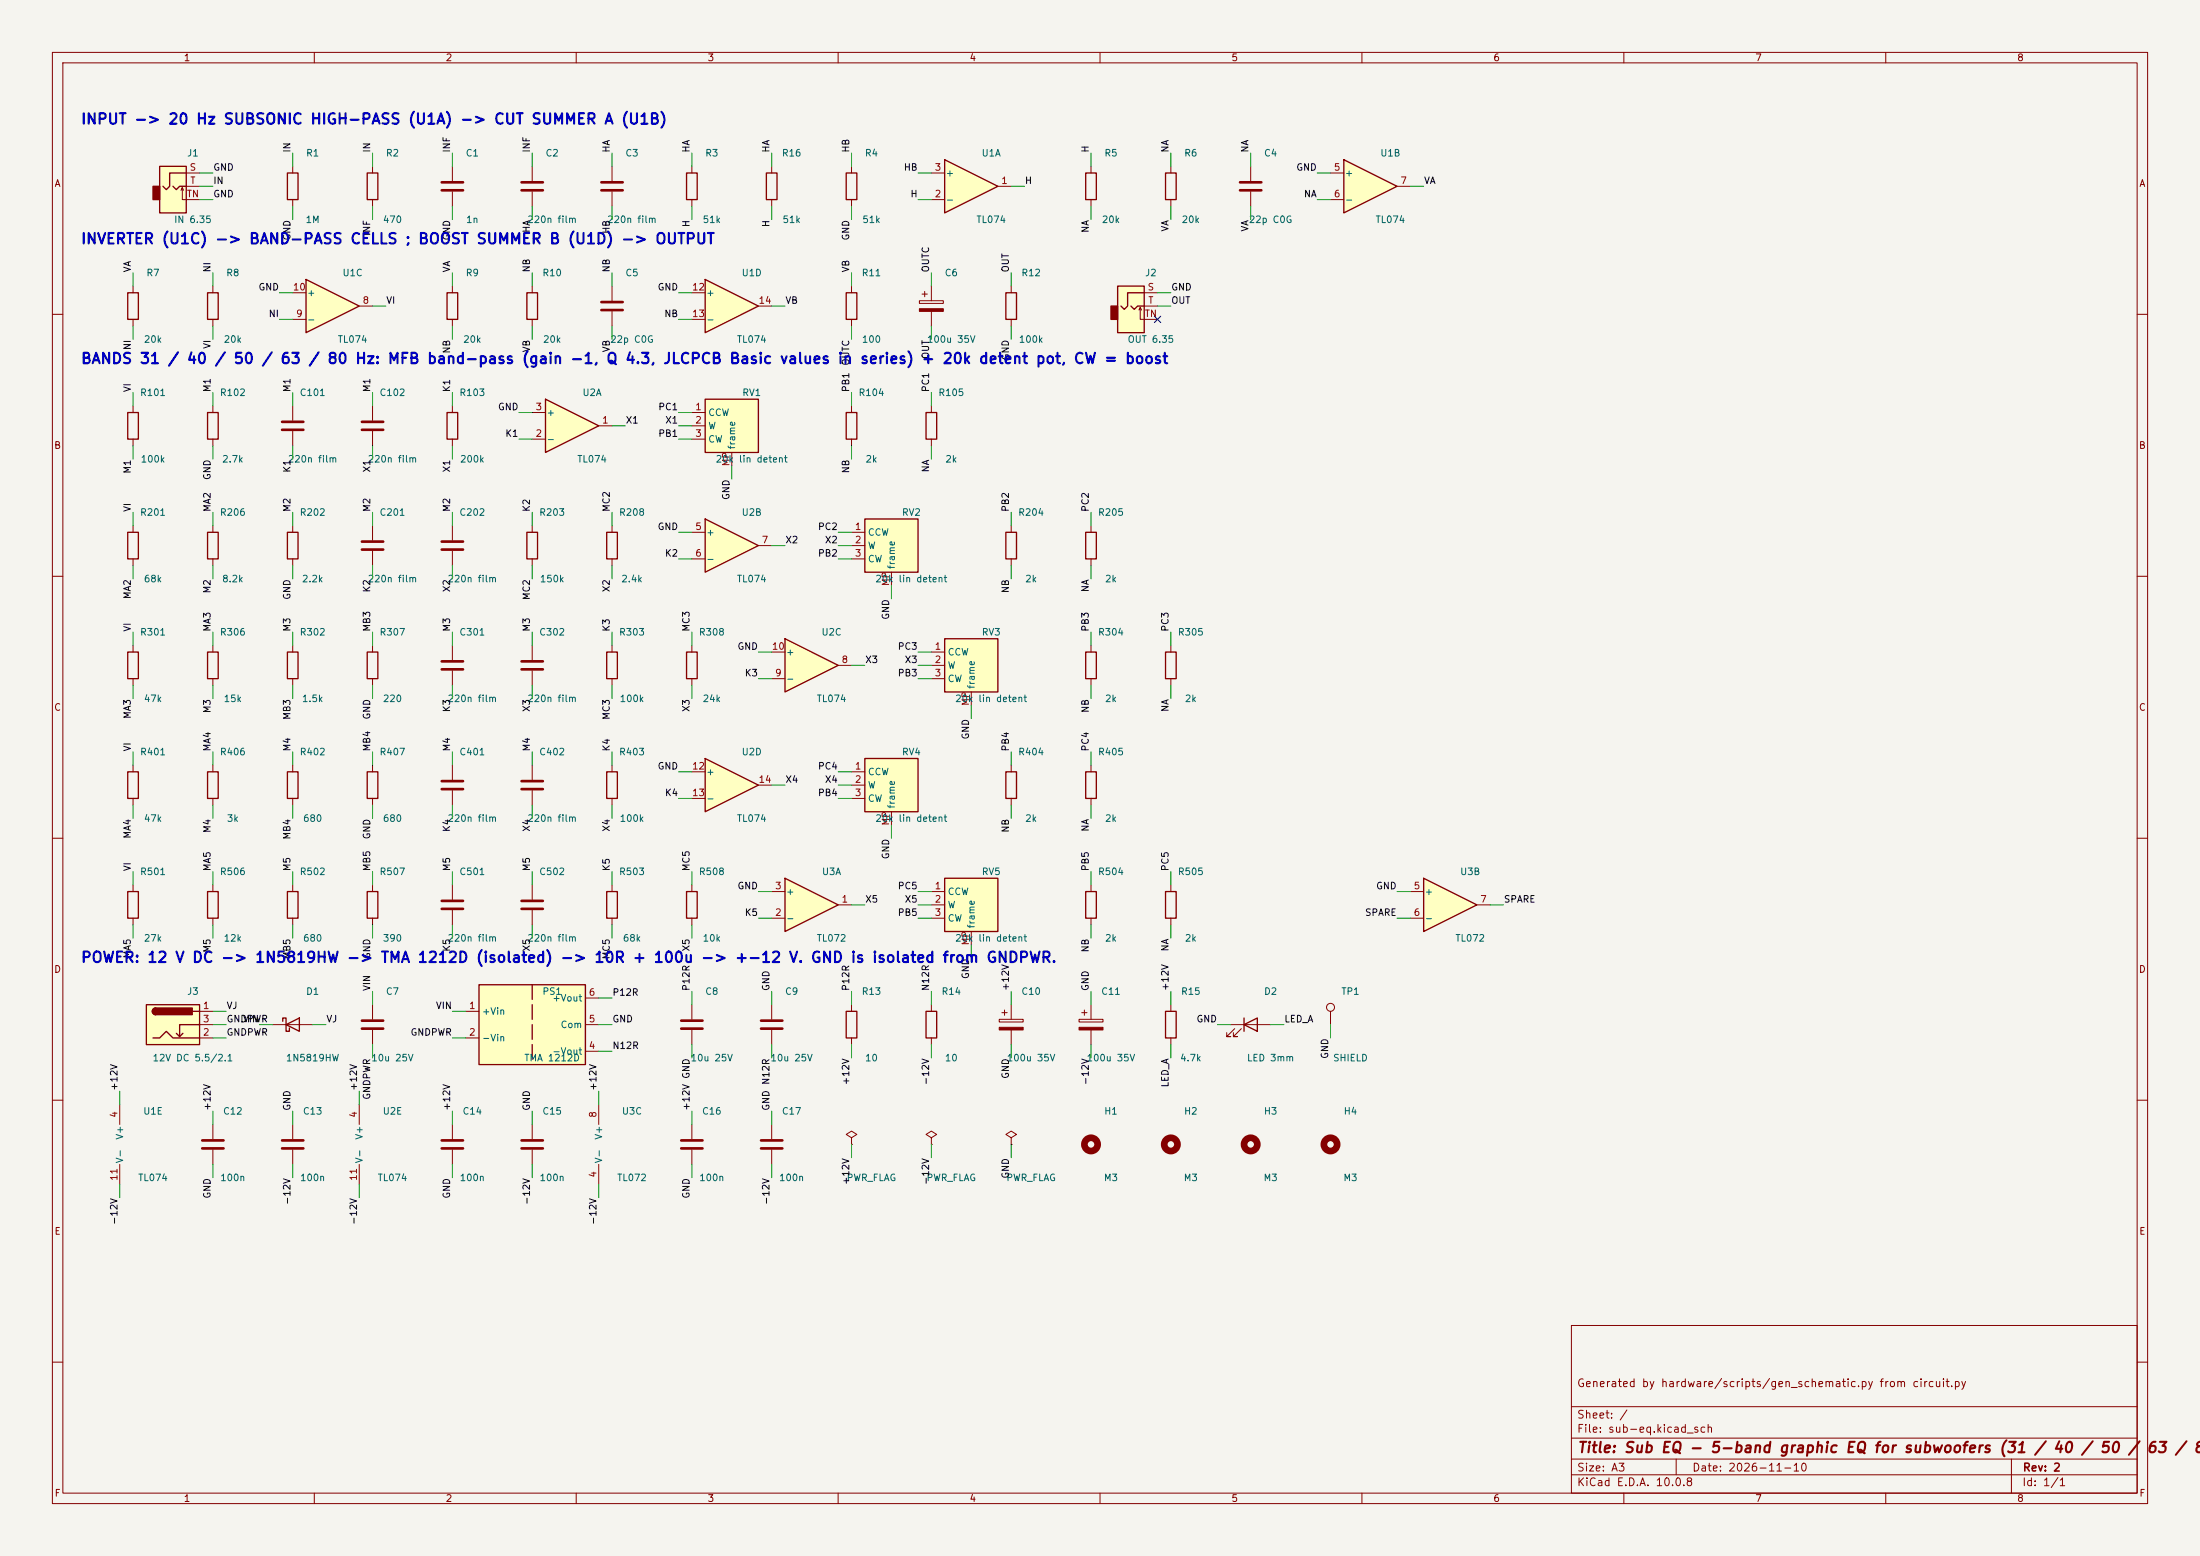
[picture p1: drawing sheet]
<svg xmlns="http://www.w3.org/2000/svg" width="420mm" height="297mm" viewBox="0 0 420 297" stroke-linecap="round" stroke-linejoin="round" font-family="sans-serif">
<path d="M0 0h420v297h-420z" fill="#f5f4ef" stroke="#f5f4ef" stroke-width=".19"/>
<g fill="none" stroke="#840000" stroke-width=".19">
<path d="M10 10h400v277h-400zM12 12h396v273h-396zM60 10v2M110 10v2M160 10v2M210 10v2M260 10v2M310 10v2M360 10v2M10 60h2M408 60h2M10 110h2"/>
<path d="M408 110h2M10 160h2M408 160h2M10 210h2M408 210h2M300 253h108v32h-108zM10 260h2M300 278.5h108M300 274.5h108M300 268.5h108M320 278.5v3M384 278.5v6.5"/>
<path d="M408 260h2M60 285v2M110 285v2M160 285v2M210 285v2M260 285v2M300 281.5h108M310 285v2M360 285v2"/>
</g>
<path d="M271.8 167.6l10.1 5.1-10.1 5.1z" fill="#ffffc2"/>
<path d="M70.1 170.2h2v5.1h-2zM271.8 167.6l10.1 5.1-10.1 5.1zM54 194.9v-.6h.6v2.6h.6v-.7M54.6 195.6l2.5-1.3v2.6z" fill="none" stroke="#840000" stroke-width=".25"/>
<g fill="none" stroke="#840000" stroke-width=".19">
<path d="M71.1 168.9v1.3M71.1 175.3v1.2M269.2 170.2h2.6M269.2 175.3h2.6M281.9 172.7h2.6M52.1 195.6h7.6M254 193v2.6M22.9 210.8v3.8M40.6 214.6v2.8M40.6 219.5v2.7M22.9 222.2v3.9"/>
<circle cx="254" cy="192.3" r=".76"/>
</g>
<path d="M38.6 217.7h4.1M38.6 219.2h4.1" fill="none" stroke="#840000" stroke-width=".51"/>
<path d="M27.9 191.8h10.2v7.6h-10.2z" fill="#ffffc2"/>
<g fill="none" stroke="#840000" stroke-width=".25">
<path d="M131.1 33h2v5.1h-2zM70.1 147.3h2v5.1h-2zM24.4 170.2h2v5.1h-2zM39.6 170.2h2.1v5.1h-2.1zM54.9 170.2h2v5.1h-2zM27.9 191.8h10.2v7.6h-10.2zM29.2 198.1h1.3l1.2-1.2 1.3 1.2h5.1M29.7 192.4a.64 .64 0 0 0-.6 .6 .64 .64 0 0 0 .6 .7M34.9 197.2l-.6 .7M36.8 193h1.3M38.1 195.6h-3.8v2.3l-.6-.7M222.5 193h2v5.1h-2z"/>
<path d="M237.5 195.6l2.5-1.3v2.6zM237.5 194.3v2.6"/>
</g>
<g fill="#840000" stroke="#840000" stroke-width=".25">
<path d="M29.3 192.6l.4-.2v1.3a.63 .63 0 0 1-.6-.4 .63 .63 0 0 1 .2-.7z"/>
<path d="M29.7 192.4h7v1.3h-7z"/>
</g>
<g fill="none" stroke="#840000" stroke-width=".19">
<path d="M132.1 31.8v1.2M132.1 38.1v1.3M71.1 146.1v1.2M71.1 152.4v1.3M25.4 168.9v1.3M25.4 175.3v1.2M40.6 168.9v1.3M40.6 175.3v1.2M55.9 168.9v1.3M55.9 175.3v1.2M38.1 193h2.5M38.1 198.1h2.5"/>
<path d="M38.1 195.6h2.5M206 194.6h4.6v.5h-4.6zM206.5 193.3h1M207 192.8v1M208.3 191.8v2.8M208.3 196.6v2.8M223.5 191.8v1.2M223.5 198.1v1.3M234.9 195.6h7.7M235.7 196.3l-1.5 1.6h.7h-.7v-.8M237 196.3l-1.5 1.6h.7h-.7v-.8M55.9 214.6v2.8"/>
<path d="M55.9 219.5v2.7M68.6 210.8v3.8M114.3 210.8v3.8M68.6 222.2v3.9M114.3 222.2v3.9"/>
</g>
<path d="M53.8 217.7h4.1M53.8 219.2h4.1" fill="none" stroke="#840000" stroke-width=".51"/>
<g fill="none" stroke="#840000" stroke-width="1.3">
<circle cx="208.3" cy="218.4" r="1.27"/>
<circle cx="223.5" cy="218.4" r="1.27"/>
<circle cx="238.8" cy="218.4" r="1.27"/>
<circle cx="254" cy="218.4" r="1.27"/>
</g>
<path d="M206 196.1h4.6v.5h-4.6z" fill="#840000" stroke="#840000" stroke-width=".19"/>
<path d="M134.6 53.3l10.2 5.1-10.2 5.1z" fill="#ffffc2"/>
<path d="M134.6 53.3l10.2 5.1-10.2 5.1zM54.9 124.5h2v5h-2zM70.1 124.5h2v5h-2zM39.6 147.3h2.1v5.1h-2.1zM54.9 147.3h2v5.1h-2z" fill="none" stroke="#840000" stroke-width=".25"/>
<path d="M132.1 55.9h2.5M144.8 58.4h2.5M132.1 61h2.5M55.9 123.2v1.3M55.9 129.5v1.3M71.1 123.2v1.3M71.1 129.5v1.3M40.6 146.1v1.2M40.6 152.4v1.3M55.9 146.1v1.2M55.9 152.4v1.3" fill="none" stroke="#840000" stroke-width=".19"/>
<path d="M134.6 99.1l10.2 5-10.2 5.1z" fill="#ffffc2"/>
<path d="M134.6 99.1l10.2 5-10.2 5.1z" fill="none" stroke="#840000" stroke-width=".25"/>
<path d="M132.1 101.6h2.5M132.1 106.7h2.5M144.8 104.1h2.5" fill="none" stroke="#840000" stroke-width=".19"/>
<path d="M213.4 54.6h5v8.9h-5z" fill="#ffffc2"/>
<path d="M212.1 58.4h1.3v2.6h-1.3z" fill="#840000" stroke="#840000" stroke-width=".25"/>
<path d="M213.4 54.6h5v8.9h-5zM215.9 58.4l.6 .7 .7-.7h1.2M218.4 55.9h-3.1v2.5l-.7 .7-.6-.7" fill="none" stroke="#840000" stroke-width=".25"/>
<path d="M217.4 59.2l.3-.5v2.3h3.3M217.7 58.7l.2 .5M218.4 55.9h2.6M218.4 58.4h2.6" fill="none" stroke="#840000" stroke-width=".19"/>
<path d="M134.6 76.2h10.2v10.2h-10.2z" fill="#ffffc2"/>
<g fill="none" stroke="#840000" stroke-width=".25">
<path d="M207.3 33h2v5.1h-2zM222.5 33h2v5.1h-2zM24.4 78.7h2v5.1h-2zM39.6 78.7h2.1v5.1h-2.1zM134.6 76.2h10.2v10.2h-10.2zM161.5 78.7h2.1v5.1h-2.1zM176.8 78.7h2v5.1h-2zM24.4 101.6h2v5.1h-2zM39.6 101.6h2.1v5.1h-2.1zM100.6 101.6h2v5.1h-2zM115.8 101.6h2.1v5.1h-2.1zM24.4 124.5h2v5h-2z"/>
<path d="M39.6 124.5h2.1v5h-2.1zM24.4 147.3h2v5.1h-2zM176.8 193h2v5.1h-2z"/>
</g>
<g fill="none" stroke="#840000" stroke-width=".19">
<path d="M208.3 31.8v1.2M208.3 38.1v1.3M223.5 31.8v1.2M223.5 38.1v1.3M238.8 31.8v2.7M238.8 36.6v2.8M25.4 77.5v1.2M40.6 77.5v1.2M132.1 78.7h2.5M162.6 77.5v1.2M177.8 77.5v1.2M25.4 83.8v1.3"/>
<path d="M40.6 83.8v1.3M132.1 81.3h2.5M132.1 83.8h2.5M139.7 86.4v2.5M162.6 83.8v1.3M177.8 83.8v1.3M25.4 100.3v1.3M25.4 106.7v1.3M40.6 100.3v1.3M40.6 106.7v1.3M101.6 100.3v1.3M101.6 106.7v1.3"/>
<path d="M116.8 100.3v1.3M116.8 106.7v1.3M25.4 123.2v1.3M25.4 129.5v1.3M40.6 123.2v1.3M40.6 129.5v1.3M25.4 146.1v1.2M25.4 152.4v1.3M177.8 191.8v1.2M177.8 198.1v1.3M190.8 194.6h4.5v.5h-4.5zM191.3 193.3h1"/>
<path d="M191.8 192.8v1M193 191.8v2.8M193 196.6v2.8M177.8 217.2l1-.7-1-.6-1 .6 1 .7v1.2M177.8 218.4h.1"/>
</g>
<path d="M190.8 196.1h4.5v.5h-4.5z" fill="#840000" stroke="#840000" stroke-width=".19"/>
<path d="M236.7 34.8h4.1M236.7 36.3h4.1" fill="none" stroke="#840000" stroke-width=".51"/>
<path d="M104.1 76.2l10.2 5.1-10.2 5.1z" fill="#ffffc2"/>
<path d="M104.1 76.2l10.2 5.1-10.2 5.1z" fill="none" stroke="#840000" stroke-width=".25"/>
<path d="M101.6 78.7h2.5M101.6 83.8h2.5M114.3 81.3h2.5M71.1 100.3v2.8M71.1 105.2v2.8M86.4 100.3v2.8M86.4 105.2v2.8" fill="none" stroke="#840000" stroke-width=".19"/>
<path d="M69.1 103.4h4.1M69.1 104.9h4.1M84.3 103.4h4.1M84.3 104.9h4.1" fill="none" stroke="#840000" stroke-width=".51"/>
<path d="M256.5 30.5l10.2 5.1-10.2 5z" fill="#ffffc2"/>
<path d="M256.5 30.5l10.2 5.1-10.2 5zM85.3 78.7h2.1v5.1h-2.1zM54.9 101.6h2v5.1h-2zM161.5 193h2.1v5.1h-2.1z" fill="none" stroke="#840000" stroke-width=".25"/>
<g fill="none" stroke="#840000" stroke-width=".19">
<path d="M254 33h2.5M254 38.1h2.5M266.7 35.6h2.5M71.1 77.5v2.8M86.4 77.5v1.2M71.1 82.3v2.8M86.4 83.8v1.3M55.9 100.3v1.3M55.9 106.7v1.3M101.6 123.2v2.8M101.6 128v2.8M86.4 146.1v2.7"/>
<path d="M86.4 150.9v2.8M86.4 168.9v2.8M86.4 173.7v2.8M162.6 191.8v1.2M162.6 198.1v1.3M193 217.2l1.1-.7-1.1-.6-1 .6 1 .7v1.2M193 218.4h.1"/>
</g>
<path d="M69.1 80.5h4.1M69.1 82h4.1M99.6 126.2h4M99.6 127.8h4M84.3 149.1h4.1M84.3 150.6h4.1M84.3 172h4.1M84.3 173.5h4.1" fill="none" stroke="#840000" stroke-width=".51"/>
<path d="M180.3 30.5l10.2 5.1-10.2 5z" fill="#ffffc2"/>
<path d="M180.3 30.5l10.2 5.1-10.2 5zM161.5 55.9h2.1v5.1h-2.1zM115.8 124.5h2.1v5h-2.1z" fill="none" stroke="#840000" stroke-width=".25"/>
<g fill="none" stroke="#840000" stroke-width=".19">
<path d="M177.8 38.1h2.5M177.8 33h2.5M190.5 35.6h2.5M162.6 54.6v1.3M55.9 77.5v2.8M162.6 61v1.2M55.9 82.3v2.8M86.4 123.2v2.8M86.4 128v2.8M116.8 123.2v1.3M116.8 129.5v1.3M101.6 146.1v2.7"/>
<path d="M101.6 150.9v2.8M101.6 168.9v2.8M101.6 173.7v2.8M86.4 214.6v2.8M86.4 219.5v2.7M101.6 214.6v2.8M101.6 219.5v2.7"/>
</g>
<path d="M53.8 80.5h4.1M53.8 82h4.1M84.3 126.2h4.1M84.3 127.8h4.1M99.6 149.1h4M99.6 150.6h4M99.6 172h4M99.6 173.5h4M84.3 217.7h4.1M84.3 219.2h4.1M99.6 217.7h4M99.6 219.2h4" fill="none" stroke="#840000" stroke-width=".51"/>
<path d="M91.4 188h20.4v15.2h-20.4z" fill="#ffffc2"/>
<path d="M24.4 55.9h2v5.1h-2zM39.6 55.9h2.1v5.1h-2.1zM131.1 124.5h2v5h-2zM91.4 188h20.4v15.2h-20.4z" fill="none" stroke="#840000" stroke-width=".25"/>
<path d="M101.6 188v15.2" fill="none" stroke="#840000" stroke-width=".25" stroke-dasharray="2.8 1"/>
<g fill="none" stroke="#840000" stroke-width=".19">
<path d="M25.4 54.6v1.3M40.6 54.6v1.3M25.4 61v1.2M40.6 61v1.2M132.1 123.2v1.3M132.1 129.5v1.3M88.9 193h2.5M88.9 198.1h2.5M111.8 195.6h2.5M111.8 190.5h2.5M111.8 200.7h2.5M132.1 214.6v2.8"/>
<path d="M132.1 219.5v2.7M147.3 214.6v2.8M147.3 219.5v2.7M162.6 217.2l1-.7-1-.6-1.1 .6 1.1 .7v1.2M162.6 218.4h.1"/>
</g>
<path d="M130 217.7h4.1M130 219.2h4.1M145.3 217.7h4.1M145.3 219.2h4.1" fill="none" stroke="#840000" stroke-width=".51"/>
<path d="M30.5 31.8h5.1v8.8h-5.1z" fill="#ffffc2"/>
<path d="M29.2 35.6h1.3v2.5h-1.3z" fill="#840000" stroke="#840000" stroke-width=".25"/>
<path d="M30.5 31.8h5.1v8.8h-5.1zM33 35.6l.7 .6 .6-.6h1.3M35.6 33h-3.2v2.6l-.7 .6-.6-.6M192 55.9h2.1v5.1h-2.1z" fill="none" stroke="#840000" stroke-width=".25"/>
<path d="M34.5 36.3l.3-.5v2.3h3.3M34.8 35.8l.3 .5M35.6 33h2.5M35.6 35.6h2.5M193 54.6v1.3M193 61v1.2M71.1 191.8v2.8M71.1 196.6v2.8" fill="none" stroke="#840000" stroke-width=".19"/>
<path d="M69.1 194.8h4.1M69.1 196.3h4.1" fill="none" stroke="#840000" stroke-width=".51"/>
<path d="M149.9 121.9l10.1 5.1-10.1 5.1z" fill="#ffffc2"/>
<path d="M54.9 33h2v5.1h-2zM70.1 33h2v5.1h-2zM146.3 33h2v5.1h-2zM161.5 33h2.1v5.1h-2.1zM100.6 55.9h2v5.1h-2zM149.9 121.9l10.1 5.1-10.1 5.1z" fill="none" stroke="#840000" stroke-width=".25"/>
<g fill="none" stroke="#840000" stroke-width=".19">
<path d="M55.9 31.8v1.2M55.9 38.1v1.3M71.1 31.8v1.2M71.1 38.1v1.3M86.4 31.8v2.7M86.4 36.6v2.8M101.6 31.8v2.7M101.6 36.6v2.8M116.8 31.8v2.7M116.8 36.6v2.8M147.3 31.8v1.2M147.3 38.1v1.3"/>
<path d="M162.6 31.8v1.2M162.6 38.1v1.3M101.6 54.6v1.3M175.5 57.4h4.6v.5h-4.6zM176 56.1h1M176.5 55.6v1M177.8 54.6v2.8M177.8 59.4v2.8M101.6 61v1.2M147.3 129.5h2.6M147.3 124.5h2.6M160 127h2.6"/>
<path d="M132.1 191.8v2.8M132.1 196.6v2.8M147.3 191.8v2.8M147.3 196.6v2.8"/>
</g>
<path d="M84.3 34.8h4.1M84.3 36.3h4.1M99.6 34.8h4M99.6 36.3h4M114.8 34.8h4.1M114.8 36.3h4.1M130 194.8h4.1M130 196.3h4.1M145.3 194.8h4.1M145.3 196.3h4.1" fill="none" stroke="#840000" stroke-width=".51"/>
<path d="M175.5 58.9h4.6v.5h-4.6z" fill="#840000" stroke="#840000" stroke-width=".19"/>
<path d="M134.6 144.8l10.2 5.1-10.2 5z" fill="#ffffc2"/>
<path d="M85.3 55.9h2.1v5.1h-2.1zM134.6 144.8l10.2 5.1-10.2 5z" fill="none" stroke="#840000" stroke-width=".25"/>
<path d="M86.4 54.6v1.3M116.8 54.6v2.8M116.8 59.4v2.8M86.4 61v1.2M132.1 147.3h2.5M132.1 152.4h2.5M144.8 149.9h2.5" fill="none" stroke="#840000" stroke-width=".19"/>
<path d="M114.8 57.7h4.1M114.8 59.2h4.1" fill="none" stroke="#840000" stroke-width=".51"/>
<path d="M58.4 53.3l10.2 5.1-10.2 5.1z" fill="#ffffc2"/>
<path d="M58.4 53.3l10.2 5.1-10.2 5.1z" fill="none" stroke="#840000" stroke-width=".25"/>
<path d="M55.9 55.9h2.5M68.6 58.4h2.5M55.9 61h2.5" fill="none" stroke="#840000" stroke-width=".19"/>
<path d="M180.3 121.9h10.2v10.2h-10.2z" fill="#ffffc2"/>
<path d="M207.3 101.6h2v5.1h-2zM180.3 121.9h10.2v10.2h-10.2zM115.8 147.3h2.1v5.1h-2.1zM115.8 170.2h2.1v5.1h-2.1z" fill="none" stroke="#840000" stroke-width=".25"/>
<path d="M208.3 100.3v1.3M208.3 106.7v1.3M177.8 124.5h2.5M177.8 127h2.5M177.8 129.5h2.5M185.4 132.1v2.5M116.8 146.1v1.2M116.8 152.4v1.3M116.8 168.9v1.3M116.8 175.3v1.2" fill="none" stroke="#840000" stroke-width=".19"/>
<path d="M165.1 99.1h10.2v10.1h-10.2z" fill="#ffffc2"/>
<path d="M165.1 99.1h10.2v10.1h-10.2z" fill="none" stroke="#840000" stroke-width=".25"/>
<path d="M162.6 101.6h2.5M162.6 104.1h2.5M162.6 106.7h2.5M170.2 109.2v2.6" fill="none" stroke="#840000" stroke-width=".19"/>
<path d="M149.9 167.6l10.1 5.1-10.1 5.1z" fill="#ffffc2"/>
<path d="M192 101.6h2.1v5.1h-2.1zM131.1 170.2h2v5.1h-2zM149.9 167.6l10.1 5.1-10.1 5.1z" fill="none" stroke="#840000" stroke-width=".25"/>
<path d="M193 100.3v1.3M193 106.7v1.3M132.1 168.9v1.3M132.1 175.3v1.2M147.3 175.3h2.6M147.3 170.2h2.6M160 172.7h2.6" fill="none" stroke="#840000" stroke-width=".19"/>
<path d="M180.3 167.6h10.2v10.2h-10.2z" fill="#ffffc2"/>
<path d="M180.3 167.6h10.2v10.2h-10.2z" fill="none" stroke="#840000" stroke-width=".25"/>
<path d="M177.8 170.2h2.5M177.8 172.7h2.5M177.8 175.3h2.5M185.4 177.8v2.5" fill="none" stroke="#840000" stroke-width=".19"/>
<path d="M165.1 144.8h10.2v10.1h-10.2z" fill="#ffffc2"/>
<path d="M207.3 124.5h2v5h-2zM222.5 124.5h2v5h-2zM165.1 144.8h10.2v10.1h-10.2zM192 147.3h2.1v5.1h-2.1zM207.3 147.3h2v5.1h-2zM207.3 170.2h2v5.1h-2zM222.5 170.2h2v5.1h-2z" fill="none" stroke="#840000" stroke-width=".25"/>
<g fill="none" stroke="#840000" stroke-width=".19">
<path d="M208.3 123.2v1.3M208.3 129.5v1.3M223.5 123.2v1.3M223.5 129.5v1.3M162.6 147.3h2.5M162.6 149.9h2.5M162.6 152.4h2.5M170.2 154.9v2.6M193 146.1v1.2M193 152.4v1.3M208.3 146.1v1.2M208.3 152.4v1.3"/>
<path d="M208.3 168.9v1.3M208.3 175.3v1.2M223.5 168.9v1.3M223.5 175.3v1.2"/>
</g>
<g fill="none" stroke="#009600" stroke-width=".19">
<path d="M38.1 35.6h2.5M38.1 33h2.5M38.1 38.1h2.5M55.9 29.2v2.6M55.9 39.4v2.5M71.1 29.2v2.6M71.1 39.4v2.5M86.4 29.2v2.6M86.4 39.4v2.5M101.6 29.2v2.6M101.6 39.4v2.5M116.8 29.2v2.6"/>
<path d="M116.8 39.4v2.5M132.1 29.2v2.6M132.1 39.4v2.5M147.3 29.2v2.6M147.3 39.4v2.5M162.6 29.2v2.6M162.6 39.4v2.5M175.3 33h2.5M175.3 38.1h2.5M193 35.6h2.6M208.3 29.2v2.6M208.3 39.4v2.5"/>
<path d="M223.5 29.2v2.6M223.5 39.4v2.5M238.8 29.2v2.6M238.8 39.4v2.5M251.5 33h2.5M251.5 38.1h2.5M269.2 35.6h2.6M25.4 52.1v2.5M40.6 52.1v2.5M53.3 55.9h2.6M71.1 58.4h2.6M86.4 52.1v2.5"/>
<path d="M101.6 52.1v2.5M116.8 52.1v2.5M129.5 55.9h2.6M147.3 58.4h2.6M162.6 52.1v2.5M177.8 52.1v2.5M193 52.1v2.5M221 55.9h2.5M221 58.4h2.5M25.4 62.2v2.6M25.4 74.9v2.6M40.6 62.2v2.6"/>
<path d="M40.6 74.9v2.6M53.3 61h2.6M55.9 74.9v2.6M71.1 74.9v2.6M86.4 62.2v2.6M86.4 74.9v2.6M99.1 78.7h2.5M101.6 62.2v2.6M116.8 62.2v2.6M129.5 78.7h2.6M129.5 61h2.6M162.6 62.2v2.6"/>
<path d="M162.6 74.9v2.6M177.8 62.2v2.6M177.8 74.9v2.6M193 62.2v2.6M25.4 85.1v2.5M25.4 97.8v2.5M40.6 85.1v2.5M40.6 97.8v2.5M55.9 85.1v2.5M55.9 97.8v2.5M71.1 85.1v2.5M71.1 97.8v2.5"/>
<path d="M86.4 85.1v2.5M86.4 97.8v2.5M99.1 83.8h2.5M101.6 97.8v2.5M116.8 97.8v2.5M116.8 81.3h2.6M129.5 81.3h2.6M129.5 83.8h2.6M139.7 88.9v2.5M162.6 85.1v2.5M177.8 85.1v2.5M193 97.8v2.5"/>
<path d="M208.3 97.8v2.5M25.4 108v2.5M40.6 108v2.5M55.9 108v2.5M71.1 108v2.5M86.4 108v2.5M101.6 108v2.5M116.8 108v2.5M129.5 101.6h2.6M129.5 106.7h2.6M147.3 104.1h2.6M160 101.6h2.6"/>
<path d="M160 106.7h2.6M160 104.1h2.6M170.2 111.8v2.5M193 108v2.5M208.3 108v2.5M25.4 120.7v2.5M25.4 130.8v2.6M40.6 120.7v2.5M40.6 130.8v2.6M55.9 120.7v2.5M55.9 130.8v2.6M71.1 120.7v2.5"/>
<path d="M71.1 130.8v2.6M86.4 120.7v2.5M86.4 130.8v2.6M101.6 120.7v2.5M101.6 130.8v2.6M116.8 120.7v2.5M116.8 130.8v2.6M132.1 120.7v2.5M132.1 130.8v2.6M144.8 124.5h2.5M144.8 129.5h2.5M162.6 127h2.5"/>
<path d="M175.3 124.5h2.5M175.3 129.5h2.5M175.3 127h2.5M185.4 134.6v2.6M208.3 120.7v2.5M208.3 130.8v2.6M223.5 120.7v2.5M223.5 130.8v2.6M25.4 143.5v2.6M25.4 153.7v2.5M40.6 143.5v2.6M40.6 153.7v2.5"/>
<path d="M55.9 143.5v2.6M55.9 153.7v2.5M71.1 143.5v2.6M71.1 153.7v2.5M86.4 143.5v2.6M86.4 153.7v2.5M101.6 143.5v2.6M101.6 153.7v2.5M116.8 143.5v2.6M116.8 153.7v2.5M129.5 147.3h2.6M129.5 152.4h2.6"/>
<path d="M147.3 149.9h2.6M160 147.3h2.6M160 149.9h2.6M160 152.4h2.6M170.2 157.5v2.5M193 143.5v2.6M193 153.7v2.5M208.3 143.5v2.6M208.3 153.7v2.5M25.4 166.4v2.5M25.4 176.5v2.6M40.6 166.4v2.5"/>
<path d="M40.6 176.5v2.6M55.9 166.4v2.5M55.9 176.5v2.6M71.1 166.4v2.5M71.1 176.5v2.6M86.4 166.4v2.5M86.4 176.5v2.6M101.6 166.4v2.5M101.6 176.5v2.6M116.8 166.4v2.5M116.8 176.5v2.6M132.1 166.4v2.5"/>
<path d="M132.1 176.5v2.6M144.8 175.3h2.5M144.8 170.2h2.5M162.6 172.7h2.5M175.3 175.3h2.5M175.3 170.2h2.5M175.3 172.7h2.5M208.3 166.4v2.5M208.3 176.5v2.6M223.5 166.4v2.5M223.5 176.5v2.6M266.7 175.3h2.5"/>
<path d="M266.7 170.2h2.5M284.5 172.7h2.5M40.6 195.6h2.6M40.6 198.1h2.6M40.6 193h2.6M49.5 195.6h2.6M59.7 195.6h2.5M71.1 189.2v2.6M71.1 199.4v2.5M86.4 198.1h2.5M86.4 193h2.5M114.3 195.6h2.5"/>
<path d="M114.3 190.5h2.5M132.1 189.2v2.6M132.1 199.4v2.5M147.3 189.2v2.6M147.3 199.4v2.5M162.6 189.2v2.6M162.6 199.4v2.5M177.8 189.2v2.6M177.8 199.4v2.5M185.4 180.3v2.6M193 189.2v2.6M193 199.4v2.5"/>
<path d="M208.3 189.2v2.6M208.3 199.4v2.5M223.5 189.2v2.6M223.5 199.4v2.5M232.4 195.6h2.5M242.6 195.6h2.5M254 195.6v2.5M22.9 208.3v2.5M40.6 212.1v2.5M55.9 212.1v2.5M68.6 208.3v2.5M86.4 212.1v2.5"/>
<path d="M101.6 212.1v2.5M114.3 200.7h2.5M114.3 208.3v2.5M132.1 212.1v2.5M147.3 212.1v2.5M162.6 218.4v2.6M177.8 218.4v2.6M193 218.4v2.6M22.9 226.1v2.5M40.6 222.2v2.6M55.9 222.2v2.6M68.6 226.1v2.5"/>
<path d="M86.4 222.2v2.6M101.6 222.2v2.6M114.3 226.1v2.5M132.1 222.2v2.6M147.3 222.2v2.6"/>
</g>
<path d="M220.4 60.4l1.2 1.2M221.6 60.4l-1.2 1.2" fill="none" stroke="#000084" stroke-width=".19"/>
<g font-size="2" fill="#0000c2">
<text x="15.3" y="24.2">INPUT -&gt; 20 Hz SUBSONIC HIGH-PASS (U1A) -&gt; CUT SUMMER A (U1B)</text>
<text x="15.3" y="47.1">INVERTER (U1C) -&gt; BAND-PASS CELLS ; BOOST SUMMER B (U1D) -&gt; OUTPUT</text>
<text x="15.3" y="69.9">BANDS 31 / 40 / 50 / 63 / 80 Hz: MFB band-pass (gain -1, Q 4.3, JLCPCB Basic values in series) + 20k detent pot, CW = boost</text>
<text x="15.3" y="184.2">POWER: 12 V DC -&gt; 1N5819HW -&gt; TMA 1212D (isolated) -&gt; 10R + 100u -&gt; +-12 V. GND is isolated from GNDPWR.</text>
</g>
<g font-size="2" fill="#840000">
<text x="301" y="277.8">Title: Sub EQ - 5-band graphic EQ for subwoofers (31 / 40 / 50 /</text>
<text x="409.6" y="277.8">63 / 80</text>
</g>
<g font-size="1.5" fill="#840000">
<text x="300.9" y="265.1">Generated by hardware/scripts/gen_schematic.py from circuit.py</text>
<text x="300.9" y="273.8">File: sub-eq.kicad_sch</text>
<text x="300.9" y="271.1">Sheet: /</text>
<text x="300.9" y="281.2">Size: A3</text>
<text x="322.9" y="281.2">Date: 2026-11-10</text>
<text x="386" y="281.2">Rev: 2</text>
<text x="300.9" y="284">KiCad E.D.A. 10.0.8</text>
<text x="385.9" y="284">Id: 1/1</text>
</g>
<g font-size="1.3" fill="#840000">
<text x="35" y="12">1</text>
<text x="85" y="12">2</text>
<text x="135" y="12">3</text>
<text x="185" y="12">4</text>
<text x="235" y="12">5</text>
<text x="285" y="12">6</text>
<text x="335" y="12">7</text>
<text x="385" y="12">8</text>
<text x="10.3" y="36">A</text>
<text x="408.3" y="36">A</text>
<text x="10.2" y="86">B</text>
<text x="408.2" y="86">B</text>
<text x="10.2" y="136">C</text>
<text x="408.2" y="136">C</text>
<text x="10.2" y="186">D</text>
<text x="408.2" y="186">D</text>
<text x="10.3" y="236">E</text>
<text x="408.3" y="236">E</text>
<text x="10.3" y="286">F</text>
<text x="35" y="287">1</text>
<text x="85" y="287">2</text>
<text x="135" y="287">3</text>
<text x="185" y="287">4</text>
<text x="235" y="287">5</text>
<text x="285" y="287">6</text>
<text x="335" y="287">7</text>
<text x="385" y="287">8</text>
<text x="408.3" y="286">F</text>
</g>
<g font-size="1.3" fill="#0f0f0f">
<text x="55.8" y="29.2" transform="rotate(-90 55.8 29.2)">IN</text>
<text x="71" y="29.2" transform="rotate(-90 71 29.2)">IN</text>
<text x="86.2" y="29.2" transform="rotate(-90 86.2 29.2)">INF</text>
<text x="101.5" y="29.2" transform="rotate(-90 101.5 29.2)">INF</text>
<text x="116.7" y="29.2" transform="rotate(-90 116.7 29.2)">HA</text>
<text x="132" y="29.2" transform="rotate(-90 132 29.2)">HA</text>
<text x="147.2" y="29.2" transform="rotate(-90 147.2 29.2)">HA</text>
<text x="162.4" y="29.2" transform="rotate(-90 162.4 29.2)">HB</text>
<text x="208.2" y="29.2" transform="rotate(-90 208.2 29.2)">H</text>
<text x="223.4" y="29.2" transform="rotate(-90 223.4 29.2)">NA</text>
<text x="238.6" y="29.2" transform="rotate(-90 238.6 29.2)">NA</text>
<text x="40.6" y="35.4">IN</text>
<text x="40.6" y="32.9">GND</text>
<text x="172.4" y="32.9">HB</text>
<text x="195.6" y="35.4">H</text>
<text x="247.4" y="32.9">GND</text>
<text x="271.8" y="35.4">VA</text>
<text x="40.6" y="38">GND</text>
<text x="173.7" y="38">H</text>
<text x="248.8" y="38">NA</text>
<text x="55.8" y="46" transform="rotate(-90 55.8 46)">GND</text>
<text x="71" y="45.2" transform="rotate(-90 71 45.2)">INF</text>
<text x="86.2" y="46" transform="rotate(-90 86.2 46)">GND</text>
<text x="101.5" y="44.6" transform="rotate(-90 101.5 44.6)">HA</text>
<text x="116.7" y="44.7" transform="rotate(-90 116.7 44.7)">HB</text>
<text x="132" y="43.5" transform="rotate(-90 132 43.5)">H</text>
<text x="147.2" y="43.5" transform="rotate(-90 147.2 43.5)">H</text>
<text x="162.4" y="46" transform="rotate(-90 162.4 46)">GND</text>
<text x="208.2" y="44.6" transform="rotate(-90 208.2 44.6)">NA</text>
<text x="223.4" y="44.3" transform="rotate(-90 223.4 44.3)">VA</text>
<text x="238.6" y="44.3" transform="rotate(-90 238.6 44.3)">VA</text>
<text x="25.3" y="52.1" transform="rotate(-90 25.3 52.1)">VA</text>
<text x="40.5" y="52.1" transform="rotate(-90 40.5 52.1)">NI</text>
<text x="86.2" y="52.1" transform="rotate(-90 86.2 52.1)">VA</text>
<text x="101.5" y="52.1" transform="rotate(-90 101.5 52.1)">NB</text>
<text x="116.7" y="52.1" transform="rotate(-90 116.7 52.1)">NB</text>
<text x="162.4" y="52.1" transform="rotate(-90 162.4 52.1)">VB</text>
<text x="177.7" y="52.1" transform="rotate(-90 177.7 52.1)">OUTC</text>
<text x="192.9" y="52.1" transform="rotate(-90 192.9 52.1)">OUT</text>
<text x="49.2" y="55.8">GND</text>
<text x="73.6" y="58.3">VI</text>
<text x="125.4" y="55.8">GND</text>
<text x="149.8" y="58.3">VB</text>
<text x="223.5" y="58.3">OUT</text>
<text x="223.5" y="55.8">GND</text>
<text x="51.2" y="60.8">NI</text>
<text x="126.7" y="60.8">NB</text>
<text x="25.3" y="66.9" transform="rotate(-90 25.3 66.9)">NI</text>
<text x="40.5" y="66.7" transform="rotate(-90 40.5 66.7)">VI</text>
<text x="86.2" y="67.6" transform="rotate(-90 86.2 67.6)">NB</text>
<text x="101.5" y="67.4" transform="rotate(-90 101.5 67.4)">VB</text>
<text x="116.7" y="67.4" transform="rotate(-90 116.7 67.4)">VB</text>
<text x="162.4" y="69.9" transform="rotate(-90 162.4 69.9)">OUTC</text>
<text x="177.7" y="68.6" transform="rotate(-90 177.7 68.6)">OUT</text>
<text x="192.9" y="68.9" transform="rotate(-90 192.9 68.9)">GND</text>
<text x="25.3" y="75" transform="rotate(-90 25.3 75)">VI</text>
<text x="40.5" y="75" transform="rotate(-90 40.5 75)">M1</text>
<text x="55.8" y="75" transform="rotate(-90 55.8 75)">M1</text>
<text x="71" y="75" transform="rotate(-90 71 75)">M1</text>
<text x="86.2" y="75" transform="rotate(-90 86.2 75)">K1</text>
<text x="162.4" y="75" transform="rotate(-90 162.4 75)">PB1</text>
<text x="177.7" y="75" transform="rotate(-90 177.7 75)">PC1</text>
<text x="95" y="78.6">GND</text>
<text x="96.4" y="83.7">K1</text>
<text x="119.4" y="81.2">X1</text>
<text x="125.6" y="83.7">PB1</text>
<text x="125.6" y="78.6">PC1</text>
<text x="126.9" y="81.2">X1</text>
<text x="25.3" y="90.5" transform="rotate(-90 25.3 90.5)">M1</text>
<text x="40.5" y="91.7" transform="rotate(-90 40.5 91.7)">GND</text>
<text x="55.8" y="90.3" transform="rotate(-90 55.8 90.3)">K1</text>
<text x="71" y="90.3" transform="rotate(-90 71 90.3)">X1</text>
<text x="86.2" y="90.3" transform="rotate(-90 86.2 90.3)">X1</text>
<text x="139.6" y="95.5" transform="rotate(-90 139.6 95.5)">GND</text>
<text x="162.4" y="90.5" transform="rotate(-90 162.4 90.5)">NB</text>
<text x="177.7" y="90.3" transform="rotate(-90 177.7 90.3)">NA</text>
<text x="25.3" y="97.8" transform="rotate(-90 25.3 97.8)">VI</text>
<text x="40.5" y="97.8" transform="rotate(-90 40.5 97.8)">MA2</text>
<text x="55.8" y="97.8" transform="rotate(-90 55.8 97.8)">M2</text>
<text x="71" y="97.8" transform="rotate(-90 71 97.8)">M2</text>
<text x="86.2" y="97.8" transform="rotate(-90 86.2 97.8)">M2</text>
<text x="101.5" y="97.8" transform="rotate(-90 101.5 97.8)">K2</text>
<text x="116.7" y="97.8" transform="rotate(-90 116.7 97.8)">MC2</text>
<text x="125.4" y="101.5">GND</text>
<text x="156" y="101.5">PC2</text>
<text x="192.9" y="97.8" transform="rotate(-90 192.9 97.8)">PB2</text>
<text x="208.2" y="97.8" transform="rotate(-90 208.2 97.8)">PC2</text>
<text x="126.8" y="106.6">K2</text>
<text x="149.8" y="104">X2</text>
<text x="156" y="106.6">PB2</text>
<text x="157.4" y="104">X2</text>
<text x="40.5" y="113.4" transform="rotate(-90 40.5 113.4)">M2</text>
<text x="71" y="113.2" transform="rotate(-90 71 113.2)">K2</text>
<text x="86.2" y="113.1" transform="rotate(-90 86.2 113.1)">X2</text>
<text x="116.7" y="113.1" transform="rotate(-90 116.7 113.1)">X2</text>
<text x="192.9" y="113.3" transform="rotate(-90 192.9 113.3)">NB</text>
<text x="208.2" y="113.1" transform="rotate(-90 208.2 113.1)">NA</text>
<text x="25.3" y="114.5" transform="rotate(-90 25.3 114.5)">MA2</text>
<text x="55.8" y="114.6" transform="rotate(-90 55.8 114.6)">GND</text>
<text x="101.5" y="114.6" transform="rotate(-90 101.5 114.6)">MC2</text>
<text x="170.1" y="118.4" transform="rotate(-90 170.1 118.4)">GND</text>
<text x="25.3" y="120.7" transform="rotate(-90 25.3 120.7)">VI</text>
<text x="40.5" y="120.7" transform="rotate(-90 40.5 120.7)">MA3</text>
<text x="55.8" y="120.7" transform="rotate(-90 55.8 120.7)">M3</text>
<text x="71" y="120.7" transform="rotate(-90 71 120.7)">MB3</text>
<text x="86.2" y="120.7" transform="rotate(-90 86.2 120.7)">M3</text>
<text x="101.5" y="120.7" transform="rotate(-90 101.5 120.7)">M3</text>
<text x="116.7" y="120.7" transform="rotate(-90 116.7 120.7)">K3</text>
<text x="132" y="120.7" transform="rotate(-90 132 120.7)">MC3</text>
<text x="140.7" y="124.3">GND</text>
<text x="171.3" y="124.3">PC3</text>
<text x="208.2" y="120.7" transform="rotate(-90 208.2 120.7)">PB3</text>
<text x="223.4" y="120.7" transform="rotate(-90 223.4 120.7)">PC3</text>
<text x="142.1" y="129.4">K3</text>
<text x="165.1" y="126.9">X3</text>
<text x="171.3" y="129.4">PB3</text>
<text x="172.6" y="126.9">X3</text>
<text x="25.3" y="137.3" transform="rotate(-90 25.3 137.3)">MA3</text>
<text x="40.5" y="136.2" transform="rotate(-90 40.5 136.2)">M3</text>
<text x="55.8" y="137.5" transform="rotate(-90 55.8 137.5)">MB3</text>
<text x="71" y="137.4" transform="rotate(-90 71 137.4)">GND</text>
<text x="86.2" y="136.1" transform="rotate(-90 86.2 136.1)">K3</text>
<text x="101.5" y="136" transform="rotate(-90 101.5 136)">X3</text>
<text x="116.7" y="137.5" transform="rotate(-90 116.7 137.5)">MC3</text>
<text x="132" y="136" transform="rotate(-90 132 136)">X3</text>
<text x="208.2" y="136.2" transform="rotate(-90 208.2 136.2)">NB</text>
<text x="223.4" y="136" transform="rotate(-90 223.4 136)">NA</text>
<text x="25.3" y="143.5" transform="rotate(-90 25.3 143.5)">VI</text>
<text x="40.5" y="143.5" transform="rotate(-90 40.5 143.5)">MA4</text>
<text x="55.8" y="143.5" transform="rotate(-90 55.8 143.5)">M4</text>
<text x="71" y="143.5" transform="rotate(-90 71 143.5)">MB4</text>
<text x="86.2" y="143.5" transform="rotate(-90 86.2 143.5)">M4</text>
<text x="101.5" y="143.5" transform="rotate(-90 101.5 143.5)">M4</text>
<text x="116.7" y="143.5" transform="rotate(-90 116.7 143.5)">K4</text>
<text x="185.3" y="141.3" transform="rotate(-90 185.3 141.3)">GND</text>
<text x="192.9" y="143.5" transform="rotate(-90 192.9 143.5)">PB4</text>
<text x="208.2" y="143.5" transform="rotate(-90 208.2 143.5)">PC4</text>
<text x="125.4" y="147.2">GND</text>
<text x="149.8" y="149.7">X4</text>
<text x="156" y="147.2">PC4</text>
<text x="157.4" y="149.7">X4</text>
<text x="126.8" y="152.3">K4</text>
<text x="156" y="152.3">PB4</text>
<text x="25.3" y="160.2" transform="rotate(-90 25.3 160.2)">MA4</text>
<text x="40.5" y="159.1" transform="rotate(-90 40.5 159.1)">M4</text>
<text x="55.8" y="160.4" transform="rotate(-90 55.8 160.4)">MB4</text>
<text x="71" y="160.3" transform="rotate(-90 71 160.3)">GND</text>
<text x="86.2" y="158.9" transform="rotate(-90 86.2 158.9)">K4</text>
<text x="101.5" y="158.9" transform="rotate(-90 101.5 158.9)">X4</text>
<text x="116.7" y="158.9" transform="rotate(-90 116.7 158.9)">X4</text>
<text x="192.9" y="159" transform="rotate(-90 192.9 159)">NB</text>
<text x="208.2" y="158.9" transform="rotate(-90 208.2 158.9)">NA</text>
<text x="25.3" y="166.4" transform="rotate(-90 25.3 166.4)">VI</text>
<text x="40.5" y="166.4" transform="rotate(-90 40.5 166.4)">MA5</text>
<text x="55.8" y="166.4" transform="rotate(-90 55.8 166.4)">M5</text>
<text x="71" y="166.4" transform="rotate(-90 71 166.4)">MB5</text>
<text x="86.2" y="166.4" transform="rotate(-90 86.2 166.4)">M5</text>
<text x="101.5" y="166.4" transform="rotate(-90 101.5 166.4)">M5</text>
<text x="116.7" y="166.4" transform="rotate(-90 116.7 166.4)">K5</text>
<text x="132" y="166.4" transform="rotate(-90 132 166.4)">MC5</text>
<text x="170.1" y="164.1" transform="rotate(-90 170.1 164.1)">GND</text>
<text x="208.2" y="166.4" transform="rotate(-90 208.2 166.4)">PB5</text>
<text x="223.4" y="166.4" transform="rotate(-90 223.4 166.4)">PC5</text>
<text x="140.7" y="170.1">GND</text>
<text x="165.1" y="172.6">X5</text>
<text x="171.3" y="170.1">PC5</text>
<text x="172.6" y="172.6">X5</text>
<text x="262.6" y="170.1">GND</text>
<text x="287" y="172.6">SPARE</text>
<text x="142.1" y="175.1">K5</text>
<text x="171.3" y="175.1">PB5</text>
<text x="260.5" y="175.1">SPARE</text>
<text x="25.3" y="183" transform="rotate(-90 25.3 183)">MA5</text>
<text x="40.5" y="182" transform="rotate(-90 40.5 182)">M5</text>
<text x="55.8" y="183.2" transform="rotate(-90 55.8 183.2)">MB5</text>
<text x="71" y="183.2" transform="rotate(-90 71 183.2)">GND</text>
<text x="86.2" y="181.8" transform="rotate(-90 86.2 181.8)">K5</text>
<text x="101.5" y="181.7" transform="rotate(-90 101.5 181.7)">X5</text>
<text x="116.7" y="183.2" transform="rotate(-90 116.7 183.2)">MC5</text>
<text x="132" y="181.7" transform="rotate(-90 132 181.7)">X5</text>
<text x="208.2" y="181.9" transform="rotate(-90 208.2 181.9)">NB</text>
<text x="223.4" y="181.7" transform="rotate(-90 223.4 181.7)">NA</text>
<text x="71" y="189.3" transform="rotate(-90 71 189.3)">VIN</text>
<text x="116.8" y="190.4">P12R</text>
<text x="132" y="189.3" transform="rotate(-90 132 189.3)">P12R</text>
<text x="147.2" y="189.3" transform="rotate(-90 147.2 189.3)">GND</text>
<text x="162.4" y="189.3" transform="rotate(-90 162.4 189.3)">P12R</text>
<text x="177.7" y="189.3" transform="rotate(-90 177.7 189.3)">N12R</text>
<text x="185.3" y="187" transform="rotate(-90 185.3 187)">GND</text>
<text x="192.9" y="189.3" transform="rotate(-90 192.9 189.3)">+12V</text>
<text x="208.2" y="189.3" transform="rotate(-90 208.2 189.3)">GND</text>
<text x="223.4" y="189.3" transform="rotate(-90 223.4 189.3)">+12V</text>
<text x="43.2" y="192.9">VJ</text>
<text x="43.2" y="198">GNDPWR</text>
<text x="43.2" y="195.5">GNDPWR</text>
<text x="46.3" y="195.5">VIN</text>
<text x="62.2" y="195.5">VJ</text>
<text x="78.3" y="198">GNDPWR</text>
<text x="83.1" y="192.9">VIN</text>
<text x="116.8" y="195.5">GND</text>
<text x="228.3" y="195.5">GND</text>
<text x="245.1" y="195.5">LED_A</text>
<text x="116.8" y="200.5">N12R</text>
<text x="253.9" y="202.2" transform="rotate(-90 253.9 202.2)">GND</text>
<text x="22.7" y="208.3" transform="rotate(-90 22.7 208.3)">+12V</text>
<text x="68.5" y="208.3" transform="rotate(-90 68.5 208.3)">+12V</text>
<text x="114.2" y="208.3" transform="rotate(-90 114.2 208.3)">+12V</text>
<text x="162.4" y="207.2" transform="rotate(-90 162.4 207.2)">+12V</text>
<text x="177.7" y="207.2" transform="rotate(-90 177.7 207.2)">-12V</text>
<text x="192.9" y="206" transform="rotate(-90 192.9 206)">GND</text>
<text x="208.2" y="207.2" transform="rotate(-90 208.2 207.2)">-12V</text>
<text x="223.4" y="207.7" transform="rotate(-90 223.4 207.7)">LED_A</text>
<text x="40.5" y="212.1" transform="rotate(-90 40.5 212.1)">+12V</text>
<text x="55.8" y="212.1" transform="rotate(-90 55.8 212.1)">GND</text>
<text x="71" y="210" transform="rotate(-90 71 210)">GNDPWR</text>
<text x="86.2" y="212.1" transform="rotate(-90 86.2 212.1)">+12V</text>
<text x="101.5" y="212.1" transform="rotate(-90 101.5 212.1)">GND</text>
<text x="132" y="212.1" transform="rotate(-90 132 212.1)">+12V GND</text>
<text x="147.2" y="212.1" transform="rotate(-90 147.2 212.1)">GND N12R</text>
<text x="162.4" y="226.3" transform="rotate(-90 162.4 226.3)">+12V</text>
<text x="177.7" y="226.3" transform="rotate(-90 177.7 226.3)">-12V</text>
<text x="192.9" y="225.1" transform="rotate(-90 192.9 225.1)">GND</text>
<text x="22.7" y="233.9" transform="rotate(-90 22.7 233.9)">-12V</text>
<text x="40.5" y="228.9" transform="rotate(-90 40.5 228.9)">GND</text>
<text x="55.8" y="230.1" transform="rotate(-90 55.8 230.1)">-12V</text>
<text x="68.5" y="233.9" transform="rotate(-90 68.5 233.9)">-12V</text>
<text x="86.2" y="228.9" transform="rotate(-90 86.2 228.9)">GND</text>
<text x="101.5" y="230.1" transform="rotate(-90 101.5 230.1)">-12V</text>
<text x="114.2" y="233.9" transform="rotate(-90 114.2 233.9)">-12V</text>
<text x="132" y="228.9" transform="rotate(-90 132 228.9)">GND</text>
<text x="147.2" y="230.1" transform="rotate(-90 147.2 230.1)">-12V</text>
</g>
<g font-size="1.3" fill="#006464">
<text x="35.6" y="30.2">J1</text>
<text x="58.3" y="30.2">R1</text>
<text x="73.6" y="30.2">R2</text>
<text x="88.8" y="30.2">C1</text>
<text x="104" y="30.2">C2</text>
<text x="119.3" y="30.2">C3</text>
<text x="134.5" y="30.2">R3</text>
<text x="149.2" y="30.2">R16</text>
<text x="165" y="30.2">R4</text>
<text x="180.4" y="34">+</text>
<text x="187.3" y="30.2">U1A</text>
<text x="210.7" y="30.2">R5</text>
<text x="226" y="30.2">R6</text>
<text x="241.2" y="30.2">C4</text>
<text x="256.6" y="34">+</text>
<text x="263.4" y="30.2">U1B</text>
<text x="180.4" y="39.1">-</text>
<text x="256.6" y="39.1">-</text>
<text x="33.1" y="42.9">IN 6.35</text>
<text x="58.2" y="42.9">1M</text>
<text x="73" y="42.9">470</text>
<text x="88.9" y="42.9">1n</text>
<text x="100.6" y="42.9">220n film</text>
<text x="115.8" y="42.9">220n film</text>
<text x="134" y="42.9">51k</text>
<text x="149.3" y="42.9">51k</text>
<text x="164.5" y="42.9">51k</text>
<text x="186.3" y="42.9">TL074</text>
<text x="210.2" y="42.9">20k</text>
<text x="225.5" y="42.9">20k</text>
<text x="238.3" y="42.9">22p C0G</text>
<text x="262.5" y="42.9">TL074</text>
<text x="27.8" y="53">R7</text>
<text x="43.1" y="53">R8</text>
<text x="65.3" y="53">U1C</text>
<text x="88.8" y="53">R9</text>
<text x="103.4" y="53">R10</text>
<text x="119.3" y="53">C5</text>
<text x="141.5" y="53">U1D</text>
<text x="164.4" y="53">R11</text>
<text x="180.2" y="53">C6</text>
<text x="194.9" y="53">R12</text>
<text x="218.5" y="53">J2</text>
<text x="58.5" y="56.8">+</text>
<text x="134.7" y="56.8">+</text>
<text x="27.4" y="65.7">20k</text>
<text x="42.6" y="65.7">20k</text>
<text x="58.5" y="61.9">-</text>
<text x="64.4" y="65.7">TL074</text>
<text x="88.3" y="65.7">20k</text>
<text x="103.6" y="65.7">20k</text>
<text x="116.4" y="65.7">22p C0G</text>
<text x="134.7" y="61.9">-</text>
<text x="140.6" y="65.7">TL074</text>
<text x="164.4" y="65.7">100</text>
<text x="176.9" y="65.7">100u 35V</text>
<text x="194.4" y="65.7">100k</text>
<text x="215.2" y="65.7">OUT 6.35</text>
<text x="26.6" y="75.9">R101</text>
<text x="41.9" y="75.9">R102</text>
<text x="57.1" y="75.9">C101</text>
<text x="72.4" y="75.9">C102</text>
<text x="87.6" y="75.9">R103</text>
<text x="111.1" y="75.9">U2A</text>
<text x="141.6" y="75.9">RV1</text>
<text x="163.8" y="75.9">R104</text>
<text x="179" y="75.9">R105</text>
<text x="104.2" y="79.7">+</text>
<text x="135.1" y="79.7">CCW</text>
<text x="135.1" y="82.2">W</text>
<text x="26.8" y="88.6">100k</text>
<text x="42.3" y="88.6">2.7k</text>
<text x="54.8" y="88.6">220n film</text>
<text x="70.1" y="88.6">220n film</text>
<text x="87.7" y="88.6">200k</text>
<text x="104.2" y="84.8">-</text>
<text x="110.1" y="88.6">TL074</text>
<text x="135.1" y="84.8">CW</text>
<text x="136.5" y="88.6">20k lin detent</text>
<text x="140.7" y="85.9" transform="rotate(-90 140.7 85.9)">frame</text>
<text x="165.1" y="88.6">2k</text>
<text x="180.4" y="88.6">2k</text>
<text x="26.6" y="98.8">R201</text>
<text x="41.9" y="98.8">R206</text>
<text x="57.1" y="98.8">R202</text>
<text x="72.4" y="98.8">C201</text>
<text x="87.6" y="98.8">C202</text>
<text x="102.8" y="98.8">R203</text>
<text x="118.1" y="98.8">R208</text>
<text x="141.5" y="98.8">U2B</text>
<text x="172.1" y="98.8">RV2</text>
<text x="194.3" y="98.8">R204</text>
<text x="209.5" y="98.8">R205</text>
<text x="134.7" y="102.6">+</text>
<text x="134.7" y="107.6">-</text>
<text x="165.6" y="102.6">CCW</text>
<text x="165.6" y="105.1">W</text>
<text x="165.6" y="107.6">CW</text>
<text x="27.4" y="111.5">68k</text>
<text x="42.3" y="111.5">8.2k</text>
<text x="57.5" y="111.5">2.2k</text>
<text x="70.1" y="111.5">220n film</text>
<text x="85.3" y="111.5">220n film</text>
<text x="103" y="111.5">150k</text>
<text x="118.5" y="111.5">2.4k</text>
<text x="140.6" y="111.5">TL074</text>
<text x="167" y="111.5">20k lin detent</text>
<text x="171.1" y="108.7" transform="rotate(-90 171.1 108.7)">frame</text>
<text x="195.6" y="111.5">2k</text>
<text x="210.8" y="111.5">2k</text>
<text x="26.6" y="121.6">R301</text>
<text x="41.9" y="121.6">R306</text>
<text x="57.1" y="121.6">R302</text>
<text x="72.4" y="121.6">R307</text>
<text x="87.6" y="121.6">C301</text>
<text x="102.8" y="121.6">C302</text>
<text x="118.1" y="121.6">R303</text>
<text x="133.3" y="121.6">R308</text>
<text x="150" y="125.4">+</text>
<text x="156.7" y="121.6">U2C</text>
<text x="180.8" y="125.4">CCW</text>
<text x="187.3" y="121.6">RV3</text>
<text x="209.5" y="121.6">R304</text>
<text x="224.8" y="121.6">R305</text>
<text x="150" y="130.5">-</text>
<text x="180.8" y="128">W</text>
<text x="180.8" y="130.5">CW</text>
<text x="186.4" y="131.6" transform="rotate(-90 186.4 131.6)">frame</text>
<text x="27.4" y="134.3">47k</text>
<text x="42.6" y="134.3">15k</text>
<text x="57.5" y="134.3">1.5k</text>
<text x="73" y="134.3">220</text>
<text x="85.3" y="134.3">220n film</text>
<text x="100.6" y="134.3">220n film</text>
<text x="118.2" y="134.3">100k</text>
<text x="134" y="134.3">24k</text>
<text x="155.8" y="134.3">TL074</text>
<text x="182.2" y="134.3">20k lin detent</text>
<text x="210.8" y="134.3">2k</text>
<text x="226.1" y="134.3">2k</text>
<text x="26.6" y="144.5">R401</text>
<text x="41.9" y="144.5">R406</text>
<text x="57.1" y="144.5">R402</text>
<text x="72.4" y="144.5">R407</text>
<text x="87.6" y="144.5">C401</text>
<text x="102.8" y="144.5">C402</text>
<text x="118.1" y="144.5">R403</text>
<text x="134.7" y="148.3">+</text>
<text x="141.5" y="144.5">U2D</text>
<text x="165.6" y="148.3">CCW</text>
<text x="172.1" y="144.5">RV4</text>
<text x="194.3" y="144.5">R404</text>
<text x="209.5" y="144.5">R405</text>
<text x="134.7" y="153.4">-</text>
<text x="165.6" y="150.8">W</text>
<text x="165.6" y="153.4">CW</text>
<text x="171.1" y="154.5" transform="rotate(-90 171.1 154.5)">frame</text>
<text x="27.4" y="157.2">47k</text>
<text x="43.2" y="157.2">3k</text>
<text x="57.7" y="157.2">680</text>
<text x="73" y="157.2">680</text>
<text x="85.3" y="157.2">220n film</text>
<text x="100.6" y="157.2">220n film</text>
<text x="118.2" y="157.2">100k</text>
<text x="140.6" y="157.2">TL074</text>
<text x="167" y="157.2">20k lin detent</text>
<text x="195.6" y="157.2">2k</text>
<text x="210.8" y="157.2">2k</text>
<text x="26.6" y="167.3">R501</text>
<text x="41.9" y="167.3">R506</text>
<text x="57.1" y="167.3">R502</text>
<text x="72.4" y="167.3">R507</text>
<text x="87.6" y="167.3">C501</text>
<text x="102.8" y="167.3">C502</text>
<text x="118.1" y="167.3">R503</text>
<text x="133.3" y="167.3">R508</text>
<text x="156.8" y="167.3">U3A</text>
<text x="187.3" y="167.3">RV5</text>
<text x="209.5" y="167.3">R504</text>
<text x="224.8" y="167.3">R505</text>
<text x="278.6" y="167.3">U3B</text>
<text x="150" y="171.1">+</text>
<text x="180.8" y="171.1">CCW</text>
<text x="180.8" y="173.7">W</text>
<text x="271.9" y="171.1">+</text>
<text x="150" y="176.2">-</text>
<text x="180.8" y="176.2">CW</text>
<text x="186.4" y="177.3" transform="rotate(-90 186.4 177.3)">frame</text>
<text x="271.9" y="176.2">-</text>
<text x="27.4" y="180">27k</text>
<text x="42.6" y="180">12k</text>
<text x="57.7" y="180">680</text>
<text x="73" y="180">390</text>
<text x="85.3" y="180">220n film</text>
<text x="100.6" y="180">220n film</text>
<text x="118.8" y="180">68k</text>
<text x="134" y="180">10k</text>
<text x="155.8" y="180">TL072</text>
<text x="182.2" y="180">20k lin detent</text>
<text x="210.8" y="180">2k</text>
<text x="226.1" y="180">2k</text>
<text x="277.7" y="180">TL072</text>
<text x="35.6" y="190.2">J3</text>
<text x="58.3" y="190.2">D1</text>
<text x="73.6" y="190.2">C7</text>
<text x="103.4" y="190.2">PS1</text>
<text x="105.3" y="191.5">+Vout</text>
<text x="134.5" y="190.2">C8</text>
<text x="149.8" y="190.2">C9</text>
<text x="164.4" y="190.2">R13</text>
<text x="179.6" y="190.2">R14</text>
<text x="194.9" y="190.2">C10</text>
<text x="210.1" y="190.2">C11</text>
<text x="225.4" y="190.2">R15</text>
<text x="241.2" y="190.2">D2</text>
<text x="256" y="190.2">TP1</text>
<text x="91.9" y="194">+Vin</text>
<text x="106.9" y="196.5">Com</text>
<text x="29" y="202.9">12V DC 5.5/2.1</text>
<text x="54.5" y="202.9">1N5819HW</text>
<text x="70.8" y="202.9">10u 25V</text>
<text x="91.9" y="199.1">-Vin</text>
<text x="100" y="202.9">TMA 1212D</text>
<text x="105.3" y="201.6">-Vout</text>
<text x="131.7" y="202.9">10u 25V</text>
<text x="147" y="202.9">10u 25V</text>
<text x="165" y="202.9">10</text>
<text x="180.3" y="202.9">10</text>
<text x="192.1" y="202.9">100u 35V</text>
<text x="207.3" y="202.9">100u 35V</text>
<text x="225.2" y="202.9">4.7k</text>
<text x="237.9" y="202.9">LED 3mm</text>
<text x="254.4" y="202.9">SHIELD</text>
<text x="27.2" y="213.1">U1E</text>
<text x="42.5" y="213.1">C12</text>
<text x="57.7" y="213.1">C13</text>
<text x="73" y="213.1">U2E</text>
<text x="88.2" y="213.1">C14</text>
<text x="103.4" y="213.1">C15</text>
<text x="118.6" y="213.1">U3C</text>
<text x="133.9" y="213.1">C16</text>
<text x="149.2" y="213.1">C17</text>
<text x="210.7" y="213.1">H1</text>
<text x="225.9" y="213.1">H2</text>
<text x="241.2" y="213.1">H3</text>
<text x="256.4" y="213.1">H4</text>
<text x="23.8" y="217.6" transform="rotate(-90 23.8 217.6)">V+</text>
<text x="69.5" y="217.6" transform="rotate(-90 69.5 217.6)">V+</text>
<text x="115.3" y="217.6" transform="rotate(-90 115.3 217.6)">V+</text>
<text x="23.8" y="222.1" transform="rotate(-90 23.8 222.1)">V-</text>
<text x="26.3" y="225.8">TL074</text>
<text x="41.9" y="225.8">100n</text>
<text x="57.2" y="225.8">100n</text>
<text x="69.5" y="222.1" transform="rotate(-90 69.5 222.1)">V-</text>
<text x="72" y="225.8">TL074</text>
<text x="87.7" y="225.8">100n</text>
<text x="102.9" y="225.8">100n</text>
<text x="115.3" y="222.1" transform="rotate(-90 115.3 222.1)">V-</text>
<text x="117.7" y="225.8">TL072</text>
<text x="133.4" y="225.8">100n</text>
<text x="148.6" y="225.8">100n</text>
<text x="161.5" y="225.8">PWR_FLAG</text>
<text x="176.8" y="225.8">PWR_FLAG</text>
<text x="192" y="225.8">PWR_FLAG</text>
<text x="210.6" y="225.8">M3</text>
<text x="225.9" y="225.8">M3</text>
<text x="241.1" y="225.8">M3</text>
<text x="256.4" y="225.8">M3</text>
</g>
<g font-size="1.3" fill="#a90000">
<text x="36.1" y="32.9">S</text>
<text x="36.2" y="35.4">T</text>
<text x="178.3" y="32.9">3</text>
<text x="191" y="35.4">1</text>
<text x="254.5" y="32.9">5</text>
<text x="267.2" y="35.4">7</text>
<text x="35.6" y="38">TN</text>
<text x="178.3" y="38">2</text>
<text x="254.5" y="38">6</text>
<text x="55.8" y="55.7">10</text>
<text x="69.1" y="58.3">8</text>
<text x="132" y="55.7">12</text>
<text x="144.7" y="58.3">14</text>
<text x="219" y="55.7">S</text>
<text x="219.1" y="58.3">T</text>
<text x="56.4" y="60.8">9</text>
<text x="132" y="60.8">13</text>
<text x="218.4" y="60.8">TN</text>
<text x="102.1" y="83.7">2</text>
<text x="102.1" y="78.6">3</text>
<text x="114.8" y="81.1">1</text>
<text x="132.6" y="78.6">1</text>
<text x="132.6" y="81.1">2</text>
<text x="132.6" y="83.7">3</text>
<text x="139.6" y="89.1" transform="rotate(-90 139.6 89.1)">MP</text>
<text x="132.6" y="101.5">5</text>
<text x="163.1" y="101.5">1</text>
<text x="132.6" y="106.5">6</text>
<text x="145.3" y="104">7</text>
<text x="163.1" y="104">2</text>
<text x="163.1" y="106.5">3</text>
<text x="170" y="112" transform="rotate(-90 170 112)">MP</text>
<text x="147.3" y="124.3">10</text>
<text x="178.3" y="124.3">1</text>
<text x="147.9" y="129.4">9</text>
<text x="160.6" y="126.9">8</text>
<text x="178.3" y="126.9">2</text>
<text x="178.3" y="129.4">3</text>
<text x="185.3" y="134.8" transform="rotate(-90 185.3 134.8)">MP</text>
<text x="132" y="147.2">12</text>
<text x="144.7" y="149.7">14</text>
<text x="163.1" y="147.2">1</text>
<text x="163.1" y="149.7">2</text>
<text x="132" y="152.3">13</text>
<text x="163.1" y="152.3">3</text>
<text x="170" y="157.7" transform="rotate(-90 170 157.7)">MP</text>
<text x="147.9" y="170">3</text>
<text x="160.6" y="172.6">1</text>
<text x="178.3" y="170">1</text>
<text x="178.3" y="172.6">2</text>
<text x="269.8" y="170">5</text>
<text x="282.5" y="172.6">7</text>
<text x="147.9" y="175.1">2</text>
<text x="178.3" y="175.1">3</text>
<text x="269.8" y="175.1">6</text>
<text x="185.3" y="180.6" transform="rotate(-90 185.3 180.6)">MP</text>
<text x="112.3" y="190.4">6</text>
<text x="38.6" y="192.9">1</text>
<text x="38.6" y="198">2</text>
<text x="38.6" y="195.4">3</text>
<text x="89.4" y="192.9">1</text>
<text x="89.4" y="198">2</text>
<text x="112.3" y="195.4">5</text>
<text x="112.3" y="200.5">4</text>
<text x="22.7" y="213.5" transform="rotate(-90 22.7 213.5)">4</text>
<text x="68.4" y="213.5" transform="rotate(-90 68.4 213.5)">4</text>
<text x="114.2" y="213.5" transform="rotate(-90 114.2 213.5)">8</text>
<text x="22.7" y="225.5" transform="rotate(-90 22.7 225.5)">11</text>
<text x="68.4" y="225.5" transform="rotate(-90 68.4 225.5)">11</text>
<text x="114.2" y="224.9" transform="rotate(-90 114.2 224.9)">4</text>
</g>
</svg>
